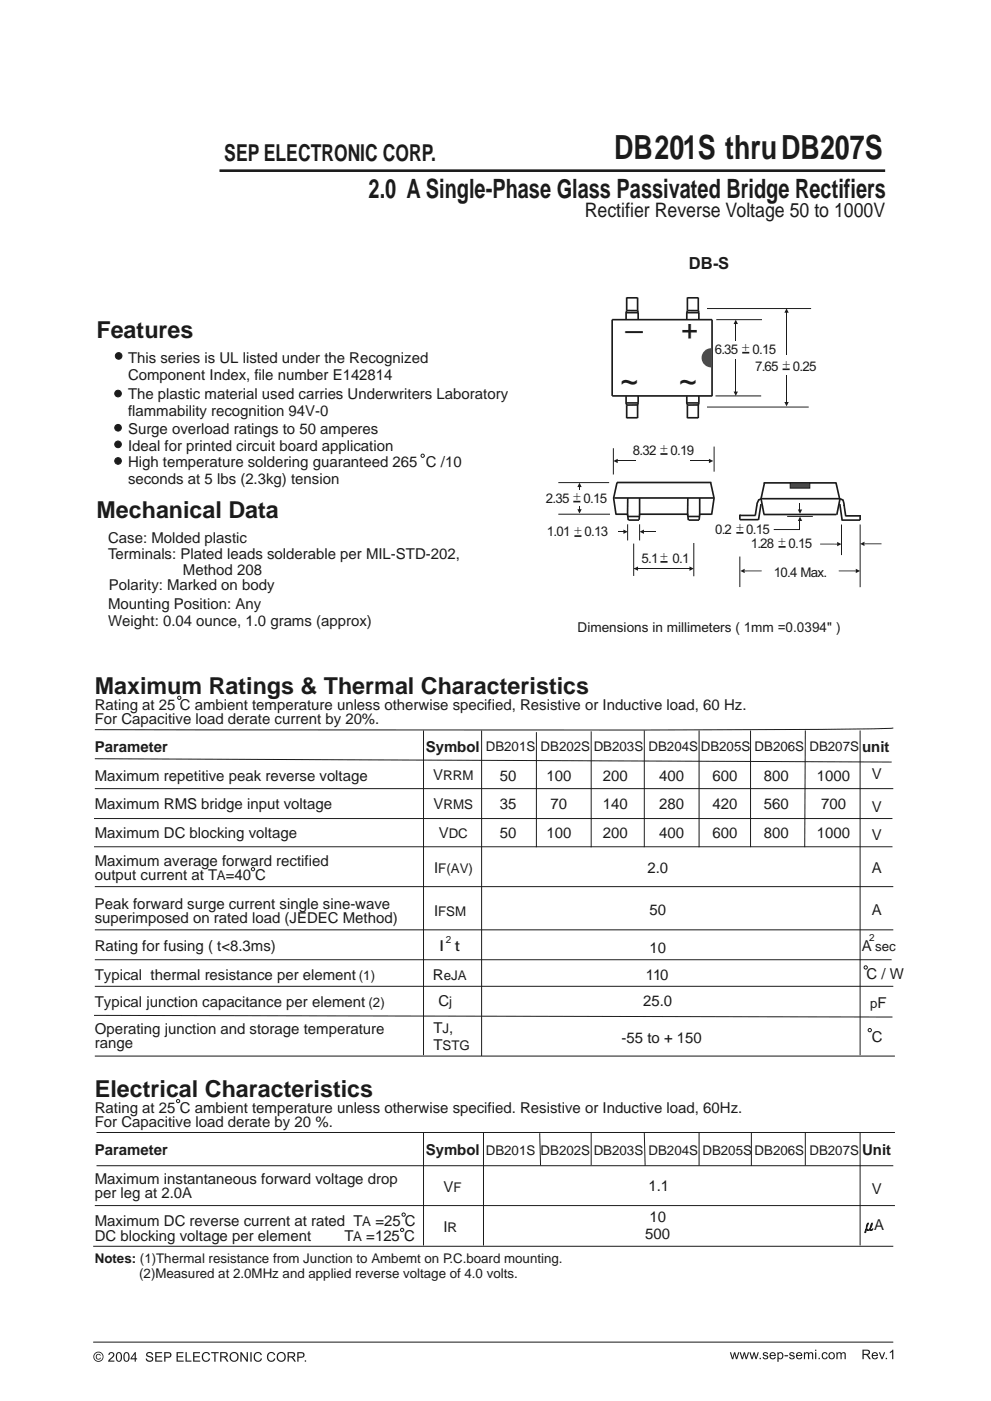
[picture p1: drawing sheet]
<svg xmlns="http://www.w3.org/2000/svg" width="210mm" height="297mm" viewBox="0 0 210 297" stroke-linecap="round" stroke-linejoin="round" font-family="sans-serif">
<path d="M46.6 36.2h141.2" fill="none" stroke="#1f1a17" stroke-width=".55"/>
<g fill="none" stroke="#1f1a17" stroke-width=".21">
<path d="M89.9 154.9v68.8M102.2 154.9v69M113.8 155.2v24.4M125.4 155.1v24.5M136.7 154.9v24.7M148.3 154.9v24.7M159.2 154.9v24.7M170.9 154.9l-.2 24.7M182.5 154.9v68.8M189.5 154.4a2301.6 2301.6 0 0 1-63.8 .4l-105.6-.1M19.9 173.5h169.5M19.9 179.5h169.5"/>
<path d="M20.1 160.9l169.1 .7M20.1 167.2h169.4M20.1 188h169.4M20.1 197.1h169.4M19.9 215.3l169.5 .3M20.1 203.5h169.1M20.1 209.1h169.4M20.1 223.9h169.8M20.1 255.6h169.8M20.5 240.1h169.4M20.5 247.2h169M89.9 240.1v24"/>
<path d="M102.6 240.1v24M114.5 240.3l.2 6.8M125.4 240.1v6.9M136.7 240.1l.2 7.1M148.3 240.2v6.9M159.4 240.2v7M170.9 240.2v6.9M182.5 240.1v24M19.8 264.2h169.7M19.8 284.6h169.7"/>
<circle cx="38" cy="147.9" r=".35"/>
<circle cx="53.7" cy="184.3" r=".35"/>
<circle cx="37.8" cy="233.4" r=".35"/>
<circle cx="85.6" cy="257.5" r=".35"/>
<circle cx="85.3" cy="260.8" r=".35"/>
</g>
<g fill="#1f1a17" stroke="#1f1a17" stroke-width=".21">
<path d="M184.1 259.4h.2l-.2 .4a.58 .58 0 0 0-.2 .5 .58 .58 0 0 0 .4 .5l.2-.3 .5-1.2-.3 1.2a.26 .26 0 0 0 .2 .3 .26 .26 0 0 0 .3-.3 .33 .33 0 0 1-.2 .3 .33 .33 0 0 1-.3 0l-.1-.2a.39 .39 0 0 1-.4 .3 .39 .39 0 0 1-.4-.4l-.1 .8h-.2z" fill-rule="evenodd"/>
<circle cx="25" cy="83.4" r=".7"/>
<circle cx="25" cy="90.7" r=".7"/>
<circle cx="25" cy="94.2" r=".7"/>
<circle cx="25" cy="97.7" r=".7"/>
<circle cx="25.2" cy="75.5" r=".7"/>
</g>
<g fill="#1f1a17">
<path d="M19.8 287.7a1.1 1.1 0 0 1 2.2 0 1.1 1.1 0 0 1-2.2 0zM20 287.7a.9 .9 0 0 0 1.8 0 .9 .9 0 0 0-1.8 0zM20.5 287.2l.6-.1 .3 .3h-.2a.38 .38 0 0 0-.6 0 .38 .38 0 0 0 .1 .5 .38 .38 0 0 0 .5-.1l.2 .1a.59 .59 0 0 1-.9 .2 .59 .59 0 0 1 0-.9z" fill-rule="evenodd"/>
<path d="M23.2 286.8a.66 .66 0 0 1 1 .2 .66 .66 0 0 1-.4 .9l-.5 .6h1v.2h-1.4l.3-.5a1.1 1.1 0 0 0 .7-1.2l-.4-.1-.3 .4h-.2zM24.9 286.8a.8 .8 0 0 1 .9 .2 .8 .8 0 0 1 .1 .9 .7 .7 0 0 1-.8 .8 .7 .7 0 0 1-.5-1zM25 287a1.13 1.13 0 0 0 .2 1.5 1.05 1.05 0 0 0 0-1.6zM26.5 286.8a.8 .8 0 0 1 .9 .2 .8 .8 0 0 1 .1 .9 .7 .7 0 0 1-.8 .8 .7 .7 0 0 1-.5-1zM26.6 287a1.13 1.13 0 0 0 .2 1.5 1.05 1.05 0 0 0 0-1.6zM28.6 286.7h.2v1.3h.3v.2h-.3v.5h-.2v-.5h-.9v-.2zM28.6 287.1l-.7 .9h.7zM31.2 286.8a.8 .8 0 0 1 1.3 .4l-.3 .1a.44 .44 0 0 0-.5-.5 .44 .44 0 0 0-.4 .6h.2a.9 .9 0 0 1 1 .9 .85 .85 0 0 1-.9 .4 .85 .85 0 0 1-.7-.6l.3-.1a.52 .52 0 0 0 .5 .5 .52 .52 0 0 0 .5-.5l-.2-.1a.86 .86 0 0 1-1-.8zM32.9 286.7h1.5v.2h-1.2v.6h1.1v.3h-1.1v.7h1.2v.2h-1.5zM34.8 286.7h.8a.62 .62 0 0 1 .8 .6 .62 .62 0 0 1-.8 .6h-.5v.8h-.3zM35.1 286.9v.7h.7a.37 .37 0 0 0 .3-.4 .37 .37 0 0 0-.5-.3zM37.5 286.7h1.4v.2h-1.2v.6h1.1v.3h-1.1v.7h1.3v.2h-1.5zM39.4 286.7h.2v1.8h1v.2h-1.2zM41 286.7h1.4v.2h-1.2v.6h1.2v.3h-1.2v.7h1.3v.2h-1.5zM43.1 286.9a.88 .88 0 0 1 1.5 .3l-.3 .1a.69 .69 0 0 0-1-.3 .69 .69 0 0 0-.2 1 .61 .61 0 0 0 .6 .5 .61 .61 0 0 0 .6-.5l.3 .1a.97 .97 0 0 1-1.4 .5 .97 .97 0 0 1-.3-1.5zM44.8 286.7h1.6v.2h-.7v1.8h-.2v-1.8h-.7zM46.7 286.7h.9a.56 .56 0 0 1 .7 .4 .56 .56 0 0 1-.5 .7l.7 .9h-.3l-.6-.8-.3-.1h-.3v.9h-.3zM47 286.9v.7h.6a.35 .35 0 0 0 .4-.3 .35 .35 0 0 0-.4-.4zM48.7 287.7a1.01 1.01 0 0 1 2 0 1.01 1.01 0 0 1-2 0zM49.2 287.1a.77 .77 0 0 0-.1 1.1 .77 .77 0 0 0 1.2-.1 .77 .77 0 0 0-.1-1 .77 .77 0 0 0-1 0zM51 286.7h.3l1 1.6v-1.6h.3v2h-.3l-1-1.6v1.6h-.3zM53.1 286.7h.3v2h-.3zM54.1 286.9a.88 .88 0 0 1 1.5 .3l-.3 .1a.69 .69 0 0 0-1-.3 .69 .69 0 0 0-.2 1 .61 .61 0 0 0 .6 .5 .61 .61 0 0 0 .6-.5l.3 .1a.97 .97 0 0 1-1.4 .5 .97 .97 0 0 1-.3-1.5zM57 286.9a.88 .88 0 0 1 1.4 .3l-.3 .1a.69 .69 0 0 0-.9-.3 .69 .69 0 0 0-.3 1 .61 .61 0 0 0 .6 .5 .61 .61 0 0 0 .7-.5l.2 .1a.97 .97 0 0 1-1.4 .5 .97 .97 0 0 1-.2-1.5zM58.7 287.7a1.01 1.01 0 0 1 2 0 1.01 1.01 0 0 1-2 0zM59.2 287.1a.77 .77 0 0 0-.1 1.1 .77 .77 0 0 0 1.2-.1 .77 .77 0 0 0-.1-1 .77 .77 0 0 0-1 0zM61 286.7h.9a.56 .56 0 0 1 .7 .4 .56 .56 0 0 1-.5 .7l.7 .9h-.3l-.6-.8-.3-.1h-.3v.9h-.3zM61.3 286.9v.7h.6a.35 .35 0 0 0 .4-.3 .35 .35 0 0 0-.4-.4zM63.1 286.7h.7a.62 .62 0 0 1 .8 .6 .62 .62 0 0 1-.7 .6h-.6v.8h-.2zM63.3 286.9v.7h.8a.37 .37 0 0 0 .2-.4 .37 .37 0 0 0-.4-.3zM64.7 288.4h.2v.3h-.2z" fill-rule="evenodd"/>
<path d="M154.9 286.7h.2l.3 1.2 .3-1.2h.3l.3 1.1 .3-1.1h.3l-.5 1.5h-.3l-.2-1.2-.3 1.2h-.3zM156.9 286.7h.3l.3 1.2 .3-1.2h.3l.3 1.1 .3-1.1h.2l-.4 1.5h-.3l-.3-1.2-.3 1.2h-.2zM159 286.7h.2l.4 1.2 .3-1.2h.2l.3 1.1 .4-1.1h.2l-.5 1.5h-.2l-.3-1.2-.3 1.2h-.3zM161.2 287.9h.2v.3h-.2zM161.9 286.8l.2-.1a.62 .62 0 0 1 .9 .4h-.3a.29 .29 0 0 0-.3-.3 .29 .29 0 0 0-.3 .4h.1a.56 .56 0 0 1 .6 .2 .56 .56 0 0 1 .1 .7 .66 .66 0 0 1-1.1-.4h.2a.33 .33 0 0 0 .4 .4 .33 .33 0 0 0 .3-.5 .72 .72 0 0 1-.8-.6zM163.4 286.9a.68 .68 0 0 1 .9-.1 .68 .68 0 0 1 .3 .7h-1.1a.43 .43 0 0 0 .3 .5 .43 .43 0 0 0 .5-.3h.3a.74 .74 0 0 1-1.1 .4 .74 .74 0 0 1-.1-1.2zM163.7 287l-.2 .3h.8l-.2-.4zM164.9 286.7h.3v.2a.67 .67 0 0 1 .9 0 .67 .67 0 0 1 0 .9 .56 .56 0 0 1-.9 .2v.7h-.3zM165.3 287a.48 .48 0 0 0-.1 .7 .48 .48 0 0 0 .7 .1 .49 .49 0 0 0 0-.7 .49 .49 0 0 0-.6-.1zM166.4 287.3h.8v.3h-.8zM167.6 286.8l.1-.1a.62 .62 0 0 1 .9 .4h-.3a.29 .29 0 0 0-.3-.3 .29 .29 0 0 0-.2 .4 .56 .56 0 0 1 .7 .2 .56 .56 0 0 1 0 .7 .66 .66 0 0 1-1.1-.4h.3a.33 .33 0 0 0 .3 .4 .33 .33 0 0 0 .3-.5 .72 .72 0 0 1-.8-.6zM169.1 286.9a.68 .68 0 0 1 .8-.1 .68 .68 0 0 1 .3 .7h-1.1a.43 .43 0 0 0 .4 .5 .43 .43 0 0 0 .5-.3h.2a.74 .74 0 0 1-1.1 .4 .74 .74 0 0 1 0-1.2zM169.3 287l-.2 .3h.9l-.3-.4zM170.6 286.7h.2v.2a.49 .49 0 0 1 .8 0l.5-.2a.42 .42 0 0 1 .4 .5v1h-.2v-.9a.3 .3 0 0 0-.2-.4 .3 .3 0 0 0-.4 .2v1.1h-.3v-1a.34 .34 0 0 0-.4-.3 .34 .34 0 0 0-.2 .5v.8h-.2zM172.9 286.2h.3v.2h-.3zM172.9 286.7h.3v1.5h-.3zM173.7 287.9h.3v.3h-.3zM174.5 286.9l.7-.2 .4 .4-.3 .1a.44 .44 0 0 0-.6-.2 .44 .44 0 0 0-.1 .6 .38 .38 0 0 0 .4 .4 .38 .38 0 0 0 .4-.4l.2 .1a.7 .7 0 0 1-1 .4 .7 .7 0 0 1-.2-1.1zM175.8 287.4a.73 .73 0 0 1 1.4 0 .73 .73 0 0 1-1.4 0zM176.1 287a.5 .5 0 0 0 0 .8 .5 .5 0 0 0 .7 0 .51 .51 0 0 0 0-.7 .51 .51 0 0 0-.7-.1zM177.5 286.7h.2v.2a.49 .49 0 0 1 .8 0l.5-.2a.42 .42 0 0 1 .4 .5v1h-.2v-.9a.3 .3 0 0 0-.2-.4 .3 .3 0 0 0-.4 .2v1.1h-.3v-1a.34 .34 0 0 0-.4-.3 .34 .34 0 0 0-.2 .5v.8h-.2zM183 286.2h.9a.56 .56 0 0 1 .7 .4 .56 .56 0 0 1-.6 .7l.8 .9h-.4l-.5-.8-.3-.1h-.4v.9h-.2zM183.2 286.4v.6h.6a.35 .35 0 0 0 .5-.2 .35 .35 0 0 0-.4-.4zM185.1 286.9a.68 .68 0 0 1 .8-.1 .68 .68 0 0 1 .4 .7h-1.1a.43 .43 0 0 0 .3 .5 .43 .43 0 0 0 .5-.3h.3a.74 .74 0 0 1-1.2 .4 .74 .74 0 0 1 0-1.2zM185.3 287l-.1 .3h.8l-.2-.4zM186.5 286.7h.2l.4 1.2 .5-1.2h.2l-.5 1.5h-.3zM187.9 287.9h.3v.3h-.3zM188.8 286.7l.7-.6v2.1h-.2v-1.6l-.5 .3z" fill-rule="evenodd"/>
</g>
<g fill="none" stroke="#1f1a17" stroke-width=".21">
<path d="M150 65.4h22.1M152 67.8h9.7M156.1 68.7v3.6M150 86.3h21.6M151.8 83.9h9.7"/>
<circle cx="89.7" cy="96.6" r=".35"/>
<circle cx="183.7" cy="205.1" r=".35"/>
<circle cx="184.5" cy="218.4" r=".35"/>
</g>
<path d="M151.1 83.9v-16.1h-21.2v16.1h21.2" fill="none" stroke="#1f1a17" stroke-width=".35"/>
<path d="M156.1 67.8l.5 .9h-1z" fill-rule="evenodd" fill="#1f1a17"/>
<path d="M156.1 76v7" fill="none" stroke="#1f1a17" stroke-width=".21"/>
<path d="M155.6 83h1l-.5 .9z" fill-rule="evenodd" fill="#1f1a17"/>
<path d="M166.9 66.3v9" fill="none" stroke="#1f1a17" stroke-width=".21"/>
<path d="M166.9 65.4l.4 .9h-.9z" fill-rule="evenodd" fill="#1f1a17"/>
<path d="M166.9 79.7v5.5" fill="none" stroke="#1f1a17" stroke-width=".21"/>
<path d="M166.4 85.2h.9l-.4 1z" fill-rule="evenodd" fill="#1f1a17"/>
<path d="M157.5 74.8h1.5M166 78.3h1.5" fill="none" stroke="#1f1a17" stroke-width=".35"/>
<path d="M149.4 74.5a2.03 2.03 0 0 1 1.5-.7v4.1a2.03 2.03 0 0 1-1.9-1.2 2.03 2.03 0 0 1 .4-2.2z" fill-rule="evenodd" fill="#4f4a4a"/>
<g fill="none" stroke="#1f1a17" stroke-width=".35">
<path d="M132.8 66.2v1.5M132.9 66.3h2.6M133 63.1h2.3M133 63.1v2.7l-.2 .5M133 65.8l2.3 .1M135.3 65.8l.1 .5M135.3 63.1v2.7M135.4 66.3v1.5M145.7 66.2v1.5M145.8 66.3h2.6M145.8 63.1l.1 2.7-.2 .5M145.8 63.1h2.3"/>
<path d="M145.9 65.8l2.3 .1M148.2 65.8l.1 .5M148.2 63.1v2.7M148.3 66.3v1.5M132.8 85.4l.2 .5v2.8M132.8 84v1.5M132.9 85.4h2.6M133 88.6h2.3M135.3 85.9v2.7M135.3 85.9h-2.3M135.4 85.5l-.1 .4M135.4 83.9v1.5"/>
<path d="M140.1 96.3h1.5M145.7 85.4l.1 .5v2.8M145.7 84v1.5M145.8 85.4h2.6M145.8 88.6h2.3M148.2 85.9v2.7M148.2 85.9h-2.3M148.3 85.5l-.1 .4M148.3 83.9v1.5M121.6 106.4h1.5M121.9 113.7h1.5M130.3 105.6h21.2"/>
<path d="M130.7 109h2.5M135.7 109h10.3M140.1 119.1h1.5M148.4 109h2.6M150.9 102.3h-20l-.7 3.2 .5 3.6"/>
</g>
<path d="M130.1 95v5.6M146.5 97.7h3.9M151.5 94.7v5.3M118.5 102.3h10.7M118.5 109h10.9M134.4 115.2v6.9M147.2 115.1v7.1" fill="none" stroke="#1f1a17" stroke-width=".21"/>
<g fill="#1f1a17">
<path d="M150.4 97.3l.9 .4-.9 .5z" fill-rule="evenodd"/>
<path d="M123 102.3l.4 1h-.9z" fill-rule="evenodd"/>
<path d="M122.5 108h.9l-.4 .9z" fill-rule="evenodd"/>
</g>
<g fill="#1f1a17">
<path d="M122.9 103.3h.1v.5h-.1z"/>
<path d="M122.9 107.2h.1v.8h-.1z"/>
</g>
<path d="M134.4 120.6h11.9" fill="none" stroke="#1f1a17" stroke-width=".21"/>
<g fill="#1f1a17">
<path d="M146.3 120.1l.9 .5-.9 .4z" fill-rule="evenodd"/>
<path d="M134.4 120.6l1-.5v.9z" fill-rule="evenodd"/>
<path d="M132.3 112.3l.9 .4-.9 .5z" fill-rule="evenodd"/>
</g>
<g fill="#1f1a17">
<path d="M135.4 120.5h1.9v.2h-1.9z"/>
<path d="M131 112.6h1.3v.2h-1.3z"/>
</g>
<path d="M136.6 112.7h2.5" fill="none" stroke="#1f1a17" stroke-width=".21"/>
<path d="M135.7 112.7l.9-.4v.9z" fill-rule="evenodd" fill="#1f1a17"/>
<g fill="none" stroke="#1f1a17" stroke-width=".35">
<path d="M133.2 109.1l.1 1.2M133.2 105.6l-.1 3.7M133.2 109.5h2.6M133.3 110.3h2.3M135.7 105.6v3.6M135.7 109.1l-.1 1.1M145.9 109.1l.1 1.2M145.9 105.6v3.7M145.9 109.5h2.6M146.1 110.3h2.2M148.5 105.6v3.6M148.5 109.1l-.2 1.1"/>
<path d="M150.8 102.3l.7 3.2-.5 3.6M161.3 105.7h16.9M162 102.4h15.5M162 109.1h15.5M162.2 102.4l-.7 3.3 .6 3.4M177.4 102.3l.8 3.6M178.2 105.8l-.7 3.3"/>
</g>
<path d="M133.2 111.2v3.4M135.7 111.2v3.4M157 118v6.5M158 121.1h3.6" fill="none" stroke="#1f1a17" stroke-width=".21"/>
<path d="M157.1 121.1l.9-.5v.9z" fill-rule="evenodd" fill="#1f1a17"/>
<path d="M167.6 102.4h4.2v1.1h-4.2z" fill-rule="evenodd" fill="#4f4a4a" stroke="#1f1a17" stroke-width=".21"/>
<path d="M178.5 111.2v6.5M178 121.1h3.6" fill="none" stroke="#1f1a17" stroke-width=".21"/>
<path d="M157 109.1v.2h3.3M157 109.3v.9h3.9M160.6 107.2l-.4 2.1M161.5 105.8l-.5 .2-.4 .7v.6M161.5 106.9l-.6 3.3M178.2 106.9l.5 3.4M178.2 105.7l.7 .3 .2 1.3M179.1 107l.3 2.5M182.5 109.2v.2h-3.1M182.5 109.4v.9h-4" fill="none" stroke="#1f1a17" stroke-width=".35"/>
<path d="M181.6 120.6l.9 .5-.9 .4z" fill-rule="evenodd" fill="#1f1a17"/>
<path d="M174 115.4h3.6" fill="none" stroke="#1f1a17" stroke-width=".21"/>
<path d="M177.6 114.9l.9 .5-.9 .4z" fill-rule="evenodd" fill="#1f1a17"/>
<path d="M183.4 115.3h3.6" fill="none" stroke="#1f1a17" stroke-width=".21"/>
<path d="M182.5 115.3l.9-.5v1z" fill-rule="evenodd" fill="#1f1a17"/>
<path d="M164.2 112.3h5.5M167 109.5h5.5M182.5 111.2v13.3" fill="none" stroke="#1f1a17" stroke-width=".21"/>
<path d="M165.2 116h1.5" fill="none" stroke="#1f1a17" stroke-width=".35"/>
<g fill="#1f1a17">
<path d="M169.6 106.7h.2v1.3h-.2z"/>
<path d="M169.6 110.4h.2v1.9h-.2z"/>
</g>
<g fill="#1f1a17">
<path d="M169.3 108h.9l-.5 .9z" fill-rule="evenodd"/>
<path d="M169.7 109.5l.5 1h-.9z" fill-rule="evenodd"/>
</g>
<path d="M156.2 113h1.5" fill="none" stroke="#1f1a17" stroke-width=".35"/>
<path d="M131 97.7h4" fill="none" stroke="#1f1a17" stroke-width=".21"/>
<path d="M130.1 97.7l1-.4v.9z" fill-rule="evenodd" fill="#1f1a17"/>
<text font-size="7.1" fill="#1f1a17" x="130.3" y="33.7">DB201S thruDB207S</text>
<g font-size="6.5" fill="#1f1a17">
<text x="132.8" y="69.4">_</text>
<text x="144.4" y="72.4">+</text>
<text x="131.7" y="83.4">~</text>
<text x="144.1" y="83.4">~</text>
</g>
<text font-size="5.6" fill="#1f1a17" x="78.2" y="41.9">2.0 A Single-Phase Glass Passivated Bridge Rectifiers</text>
<g font-size="4.9" fill="#1f1a17">
<text x="47.6" y="34.1">SEP ELECTRONIC CORP.</text>
<text x="20.5" y="71.8">Features</text>
<text x="20.5" y="109.8">Mechanical Data</text>
<text x="20.1" y="147.1">Maximum Ratings &amp; Thermal Characteristics</text>
<text x="20.1" y="232.6">Electrical Characteristics</text>
</g>
<text font-size="4.2" fill="#1f1a17" x="124.1" y="46">Rectifier Reverse Voltage 50 to 1000V</text>
<text font-size="3.5" fill="#1f1a17" x="146.1" y="57">DB-S</text>
<g font-size="3.2" fill="#1f1a17">
<text x="27.2" y="76.9">This series is UL listed under the Recognized</text>
<text x="27.2" y="80.5">Component Index, file number E142814</text>
<text x="27.2" y="84.7">The plastic material used carries Underwriters Laboratory</text>
<text x="27.2" y="88.2">flammability recognition 94V-0</text>
<text x="27.2" y="92">Surge overload ratings to 50 amperes</text>
<text x="27.2" y="95.6">Ideal for printed circuit board application</text>
<text x="27.2" y="99.1">High temperature soldering guaranteed 265 C /10</text>
<text x="27.2" y="102.6">seconds at 5 lbs (2.3kg) tension</text>
<text x="22.9" y="115.1">Case: Molded plastic</text>
<text x="22.9" y="118.4">Terminals: Plated leads solderable per MIL-STD-202,</text>
<text x="23.1" y="125.1">Polarity: Marked on body</text>
<text x="38.8" y="122">Method 208</text>
<text x="22.9" y="129.2">Mounting Position: Any</text>
<text x="22.9" y="132.7">Weight: 0.04 ounce, 1.0 grams (approx)</text>
<text x="20.1" y="150.5">Rating at 25 C ambient temperature unless otherwise specified, Resistive or Inductive load, 60 Hz.</text>
<text x="20.1" y="153.5">For Capacitive load derate current by 20%.</text>
<text x="20.1" y="159.5">Parameter</text>
<text x="90.3" y="159.5">Symbol</text>
<text x="182.9" y="159.5">unit</text>
<text x="20.1" y="165.5">Maximum repetitive peak reverse voltage</text>
<text x="91.9" y="165.4">V</text>
<text x="106.1" y="165.5">50</text>
<text x="115.9" y="165.5">100</text>
<text x="127.9" y="165.5">200</text>
<text x="139.9" y="165.5">400</text>
<text x="151.1" y="165.5">600</text>
<text x="162.1" y="165.5">800</text>
<text x="173.3" y="165.5">1000</text>
<text x="185" y="165.1">V</text>
<text x="20.1" y="171.6">Maximum RMS bridge input voltage</text>
<text x="92" y="171.4">V</text>
<text x="106" y="171.4">35</text>
<text x="116.8" y="171.4">70</text>
<text x="127.9" y="171.4">140</text>
<text x="139.9" y="171.4">280</text>
<text x="151.1" y="171.4">420</text>
<text x="162.1" y="171.4">560</text>
<text x="174.2" y="171.4">700</text>
<text x="185" y="172.1">V</text>
<text x="20.1" y="177.6">Maximum DC blocking voltage</text>
<text x="93.1" y="177.8">V</text>
<text x="106.1" y="177.8">50</text>
<text x="115.9" y="177.8">100</text>
<text x="127.9" y="177.8">200</text>
<text x="139.9" y="177.8">400</text>
<text x="151.1" y="177.8">600</text>
<text x="162.1" y="177.8">800</text>
<text x="173.3" y="177.8">1000</text>
<text x="185" y="178.1">V</text>
<text x="20.1" y="183.6">Maximum average forward rectified</text>
<text x="92.1" y="185.2">I</text>
<text x="137.3" y="185.2">2.0</text>
<text x="184.9" y="185.2">A</text>
<text x="20.1" y="186.6">output current at T</text>
<text x="20.1" y="192.7">Peak forward surge current single sine-wave</text>
<text x="20.1" y="195.7">superimposed on rated load (JEDEC Method)</text>
<text x="92.1" y="194.1">I</text>
<text x="137.8" y="194">50</text>
<text x="184.9" y="194">A</text>
<text x="20.1" y="201.7">Rating for fusing ( t&lt;8.3ms)</text>
<text x="93.2" y="201.5">I t</text>
<text x="137.8" y="202.1">10</text>
<text x="182.8" y="201.7">A</text>
<text x="20.1" y="207.7">Typical thermal resistance per element</text>
<text x="91.8" y="207.7">R</text>
<text x="137" y="207.7">110</text>
<text x="183.9" y="207.5">C / W</text>
<text x="20.1" y="213.4">Typical junction capacitance per element</text>
<text x="93" y="213.3">C</text>
<text x="136.4" y="213.3">25.0</text>
<text x="20.1" y="219.1">Operating junction and storage temperature</text>
<text x="92" y="219">T</text>
<text x="131.9" y="221.2">-55 to + 150</text>
<text x="185" y="220.8">C</text>
<text x="20.1" y="222.2">range</text>
<text x="92" y="222.5">T</text>
<text x="20.1" y="235.9">Rating at 25 C ambient temperature unless otherwise specified. Resistive or Inductive load, 60Hz.</text>
<text x="20.1" y="238.9">For Capacitive load derate by 20 %.</text>
<text x="20.1" y="244.9">Parameter</text>
<text x="90.3" y="244.9">Symbol</text>
<text x="182.9" y="244.9">Unit</text>
<text x="20.1" y="251">Maximum instantaneous forward voltage drop</text>
<text x="20.1" y="254">per leg at 2.0A</text>
<text x="94.1" y="252.8">V</text>
<text x="137.6" y="252.5">1.1</text>
<text x="185" y="253.1">V</text>
<text x="20.1" y="263">DC blocking voltage per element</text>
<text x="20.1" y="260">Maximum DC reverse current at rated T</text>
<text x="73.1" y="263">T</text>
<text x="94.1" y="261.2">I</text>
<text x="136.9" y="262.7">500</text>
<text x="137.8" y="259.2">10</text>
<text x="185.5" y="260.9">A</text>
</g>
<text font-size="2.9" fill="#1f1a17" x="122.5" y="134">Dimensions in millimeters ( 1mm =0.0394&quot; )</text>
<g font-size="2.8" fill="#1f1a17">
<text x="151.6" y="75.1">6.35</text>
<text x="160.2" y="78.6">7.65</text>
<text x="134.3" y="96.6">8.32</text>
<text x="115.8" y="106.6">2.35</text>
<text x="116" y="113.7">1.01</text>
<text x="151.7" y="113.3">0.2</text>
<text x="136.1" y="119.4">5.1</text>
<text x="159.3" y="116.2">1.28</text>
<text x="164.2" y="122.3">10.4 Max.</text>
<text x="103.1" y="159.3">DB201S</text>
<text x="114.7" y="159.3">DB202S</text>
<text x="126" y="159.3">DB203S</text>
<text x="137.6" y="159.3">DB204S</text>
<text x="148.7" y="159.3">DB205S</text>
<text x="160.1" y="159.3">DB206S DB207S</text>
<text x="94.1" y="165.4">RRM</text>
<text x="94.1" y="171.4">RMS</text>
<text x="95.2" y="177.8">DC</text>
<text x="93" y="185.2">F(AV)</text>
<text x="46" y="186.6">A=40 C</text>
<text x="93" y="194.1">FSM</text>
<text x="185.7" y="201.5">sec</text>
<text x="76.1" y="207.7">(1)</text>
<text x="94.1" y="207.7">eJA</text>
<text x="78.2" y="213.4">(2)</text>
<text x="95.3" y="213.3">j</text>
<text x="184.6" y="213.7">pF</text>
<text x="93.9" y="219">J,</text>
<text x="93.9" y="222.5">STG</text>
<text x="103.1" y="244.9">DB201S DB202S</text>
<text x="126" y="244.9">DB203S DB204S</text>
<text x="149" y="244.9">DB205S</text>
<text x="160.1" y="244.9">DB206S</text>
<text x="171.7" y="244.9">DB207S</text>
<text x="96.2" y="252.8">F</text>
<text x="74.9" y="263">A =125 C</text>
<text x="76.9" y="260">A =25 C</text>
<text x="95" y="261.2">R</text>
<text x="20.1" y="267.9">Notes: (1)Thermal resistance from Junction to Ambemt on P.C.board mounting.</text>
<text x="29.5" y="271">(2)Measured at 2.0MHz and applied reverse voltage of 4.0 volts.</text>
</g>
<g font-size="2.5" fill="#1f1a17">
<text x="157.2" y="74.4">+0.15</text>
<text x="165.8" y="77.9">+0.25</text>
<text x="139.9" y="95.9">+0.19</text>
<text x="121.4" y="106">+0.15</text>
<text x="121.6" y="113.3">+0.13</text>
<text x="156" y="112.6">+0.15</text>
<text x="139.9" y="118.8">+ 0.1</text>
<text x="164.9" y="115.6">+0.15</text>
</g>
<g font-size="2.1" fill="#1f1a17">
<text x="94.6" y="199.9">2</text>
<text x="184.4" y="199.6">2</text>
</g>
</svg>
